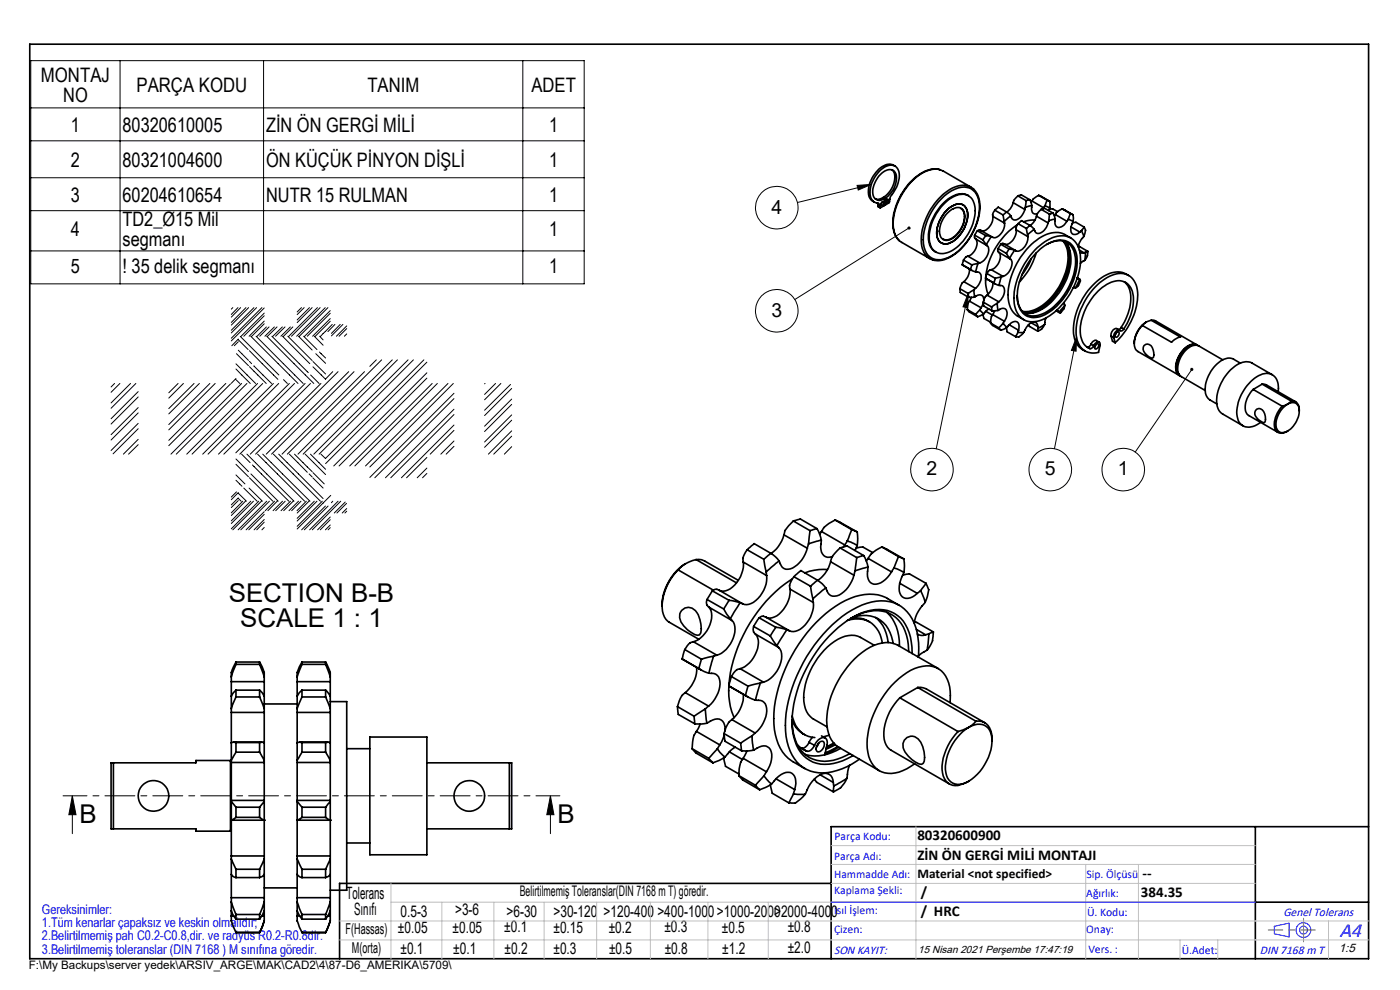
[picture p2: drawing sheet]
<svg xmlns="http://www.w3.org/2000/svg" width="297mm" height="210mm" viewBox="0 0 297 210" stroke-linecap="round" stroke-linejoin="round" font-family="sans-serif">
<g fill="none" stroke="#000" stroke-width=".21">
<path d="M6.5 12.9h117.4v47.3h-117.4zM25.5 12.9v47.3M55.9 12.9v47.3M110.9 12.9v47.3M6.5 22.9h117.4M6.5 29.9h117.4M6.5 37.7h117.4M181.8 39.3l3.1-.2-2.8 1.2zM184.9 39.1l-15.7 3.9M6.5 44.7h117.4M6.5 53.2h117.4M192.8 48.4l-24.2 15.1"/>
<path d="M49.4 65.3l-.3 .3M50.1 78.3l3 3M50.1 77.2l4.1 4.1M50.2 75l2.5 2.6M50.5 65.3l-1.4 1.4M50.6 71.9l-1.4 1.4M50.6 72.5l-.9 .8M50.6 72.1l2 2M50.6 74.3l2.1 2.1M51 71.4l8.2 8.1M51 65.3l-1.9 2M52.2 65.3l-3.1 3.1"/>
<path d="M52.7 65.3l-3.6 3.7M52.9 77.8l3.6 3.5M52.9 74.4l6 6.1M52.9 76.7l.5 .4M53.2 71.3l10 10M53.9 65.3l-4.8 4.8M53.9 77.6l3.7 3.7M54.3 71.3l10 10M54.4 65.3l-5.3 5.3M55.6 65.3l-6.5 6.4M56.1 66.4l-4.9 4.9M56.1 68.1l-3.3 3.2"/>
<path d="M56.1 65.3l-7 7M56.1 67l-4.4 4.3M56.1 68.7l-2.7 2.6M56.5 69.3l-2 2M56.6 71.3l10 10M57.1 69.3l-2 2M57.7 71.3l7.7 7.7M58.2 69.3l-2 2M58.8 69.3l-2 2M59.9 69.3l-2 2M59.9 71.3l5.8 5.8M60.5 69.3l-2 2"/>
<path d="M61.1 71.3l5.1 5.2M61.6 69.3l-2 2M62.1 69.3l-2 2M63.3 71.3l2.9 3M64 65.3l-1 .9M64.4 71.3l2.8 2.8M64.5 65.3l-1.5 1.4M65.7 65.3l-2.7 2.6M65.9 79.5l1.8 1.8M66.2 65.3l-3.2 3.1M66.4 77.8l2.7 2.7M66.4 76.7l2.7 2.6"/>
<path d="M66.7 71.3l1.8 1.9M67 75l2.1 2.1M67.3 65.3l-6 6M67.8 74.7l1.3 1.2M67.8 71.3l.7 .8M67.9 65.3l-6.1 6M69 65.3l-6.1 6M69.6 65.3l-6.1 6M70.1 65.9l-5.5 5.4M70.1 67.6l-3.8 3.7M70.1 66.5l-4.9 4.8M70.1 68.1l-3.2 3.2"/>
<path d="M70.5 68.8l-2.5 2.5M70.6 78.8l-1.5 1.6M71 68.8l-1.4 1.5M71.7 78.8l-17.5 17.5M72.2 68.8l-1.9 1.9M72.7 68.8l-2.4 2.5M73.6 69.1l-2.2 2.2M73.6 70.8l-.5 .5M73.6 69.7l-1.7 1.6M74 78.8l-17.5 17.5M75.1 78.8l-17.5 17.5M77.3 78.8l-17.5 17.5"/>
<path d="M79.8 76.3l-1.3 1.4M81 76.3l-20 20M83.2 76.3l-20 20M84.3 76.3l-20 20M86.6 76.3l-20 20M87.7 76.3l-20 20M89.9 76.3l-20.8 20.9M90.6 79.1l-19.8 19.7M90.6 76.8l-21.5 21.5M205.4 62.3l-6.8 32.9M205.4 62.3l-.1 3-1-.2zM228.4 71.5l-4.7 23.7"/>
<path d="M228.4 71.5l-.1 3-1-.2zM252.8 78.4l-12 17.5M24.3 81.3l-.7 .8M25.4 81.3l-1.8 1.9M27.7 81.3l-4.1 4.2M28.8 81.3l-5.2 5.3M29.3 83.1l-5.7 5.7M29.3 86.5l-5.7 5.7M29.3 89.8l-5.7 5.8M29.3 93.2l-3.1 3.1M29.3 84.2l-5.7 5.7M29.3 87.6l-5.7 5.7"/>
<path d="M29.3 90.9l-5.3 5.4M29.3 94.3l-2 2M37.8 81.3l-2 2M38.9 81.3l-3.1 3.1M41.2 81.3l-5.4 5.4M42.3 81.3l-6.5 6.5M44.5 81.3l-8.7 8.8M45.6 81.3l-9.8 9.9M47.9 81.3l-12.1 12.1M48.9 81.4l-13.1 13.1M50.1 80.3l-1 1M50.1 98.5l2.6 2.6"/>
<path d="M50.1 97.4l2.6 2.6M50.1 80.5l.8 .8M51.3 81.3l-15 15M51.3 96.3l1.8 1.8M52.4 81.3l-15 15M52.4 96.3l10 10M53.6 98.6l7.7 7.7M54.6 81.3l-15 15M54.6 96.3l10 10M55.7 81.3l-15 15M55.7 96.3l10.1 10M58 81.3l-15 15"/>
<path d="M58 96.3l10 10M59.1 81.3l-15 15M59.1 96.3l7.1 7.1M60.1 80.5l.9 .8M61.4 81.3l-15 15M61.4 96.3l3.8 3.9M62.5 81.3l-15 15M62.5 96.3l3.7 3.7M64.7 81.3l-14.7 14.8M64.7 96.3l4.4 4.4M65.9 81.3l-15 15M65.9 96.3l3.2 3.2"/>
<path d="M68.1 81.3l-15 15M68.1 96.3l1 1M90.6 97l-4.3 4.3M90.6 99.3l-2.1 2M90.6 80.2l-18.7 18.6M91.7 81.3l-17.5 17.5M92.8 81.3l-17.5 17.5M95 81.3l-17.5 17.5M96.2 81.3l-17.7 17.8M96.3 90.2l-11.1 11.1M96.3 91.3l-5 5M96.3 94.7l-1.6 1.6"/>
<path d="M96.3 83.4l-17.8 17.9M96.3 86.8l-14.5 14.5M96.3 93.5l-2.8 2.8M96.3 84.6l-16.8 16.7M96.3 87.9l-13.4 13.4M102.9 81.3l-.1 .1M105.1 81.3l-2.3 2.4M106.3 81.3l-3.5 3.5M108.3 81.6l-5.5 5.4M108.5 84.7l-5.7 5.7M108.5 88l-5.7 5.8M108.5 91.4l-4.9 4.9"/>
<path d="M108.5 94.7l-1.5 1.6M108.5 82.4l-5.7 5.8M108.5 85.8l-5.7 5.7M108.5 89.1l-5.7 5.8M108.5 92.5l-3.8 3.8M50.1 101.9l1.2 1.2M50.1 100.7l1.9 1.9M50.2 104.3l-1.1 1.1M50.6 105.6l-1.5 1.5M50.6 104.5l-1.5 1.5M50.6 106.2l-1.5 1.5M50.6 105.7l.6 .6"/>
<path d="M50.6 104.6l1.7 1.7M51.5 106.3l-2.4 2.5M51.7 103.5l2.8 2.8M52.1 106.3l-3 3.1M52.8 103.5l2.9 2.8M52.9 101.3l5 5M53.2 106.3l-4.1 4.2M53.2 100.5l5.8 5.8M53.8 106.3l-4.7 4.7M54.9 106.3l-5.8 5.9M55.5 106.3l-6.1 6.1M56.1 108.5l-3.9 3.9"/>
<path d="M56.1 110.2l-2.2 2.2M56.1 111.9l-.5 .5M56.1 109.1l-3.3 3.3M56.1 110.8l-1.6 1.6M56.6 106.3l-6.1 6.1M57.1 106.3l-6 6.1M58.2 106.3l-1.9 2M58.8 106.3l-2 2M59.9 106.3l-2 2M60.5 106.3l-2 2M61.6 106.3l-2 2M62.2 106.3l-2 2"/>
<path d="M63.3 106.3l-2 2M63.9 106.3l-2 2M65 106.3l-2 2M65.5 106.3l-2.5 2.5M65.6 100.5l.6 .7M66.3 103.5l2.2 2.3M66.4 101.4l1.3 1.2M66.4 100.3l2.4 2.3M66.7 106.3l-3.7 3.7M67.2 106.3l-4.2 4.2M67.8 102.8l.7 .7M68.4 106.3l-5.4 5.3"/>
<path d="M69 107.3l-5 5.1M69.6 107.3l-5 5.1M70.1 109.7l-2.7 2.7M70.1 111.4l-1.1 1M70.1 110.2l-2.2 2.2M70.1 111.9l-.5 .5M70.2 105.1l-7.2 7.1M70.6 106.3l-.3 .3M71.7 106.3l-6 6.1M72.3 106.3l-6 6.1M73.2 106.5l-2.3 2.3M73.5 106.8l-2 2"/>
<path d="M73.6 107.9l-1 .9M73.6 108.4l-.4 .4M90.6 100.4l-1 .9M15.3 168.8l.8 4h-1.5zM15.3 168.8v8M116.8 168.8v8M116.8 168.8l.7 4h-1.5z"/>
<circle cx="164.8" cy="44.1" r="4.5"/>
<circle cx="164.8" cy="65.9" r="4.5"/>
<circle cx="197.7" cy="99.6" r="4.5"/>
<circle cx="222.8" cy="99.6" r="4.5"/>
<circle cx="238.3" cy="99.6" r="4.5"/>
</g>
<g fill="none" stroke="#00f" stroke-width=".21">
<path d="M176.3 191.4h90M270.3 196.5l3.2-.7v2.9l-3.2-.6z"/>
<circle cx="276.5" cy="197.3" r="1.57"/>
<circle cx="276.5" cy="197.3" r=".83"/>
</g>
<path d="M118.8 168.8h-105.4" fill="none" stroke="#000" stroke-width=".21" stroke-dasharray="6.3 1.3 1.3 1.3" stroke-dashoffset="1.3"/>
<g fill="none" stroke="#000" stroke-width=".35">
<path d="M6.3 9.4h284v194h-284zM189.3 36a3.1 3.1 0 0 1 0 3.7l-.7 1.1-1.2 1.1M189.9 35.2a2.44 2.44 0 0 0-3.1 .4 6.2 6.2 0 0 0-2.4 6.3l.4 .5 .7 .5M199.4 36a5.8 5.8 0 0 0-5.5 1.8 13.3 13.3 0 0 0-4.5 10.5 4.7 4.7 0 0 0 1.3 2.7M206 39.7l-5.9-3.4a4.4 4.4 0 0 0-4.6 .5 13.5 13.5 0 0 0-6 11.5 3.9 3.9 0 0 0 1.8 3.1l5.9 3.4M186.1 43.1l.1 .2M186.2 43.3l.4 .2M186.2 43.3l.1 .5M186.3 43.8l.4 .3M186.3 43.8l.3 .2M186.6 43.5l-.2-.4a1.98 1.98 0 0 1-1.8-2.5 6.5 6.5 0 0 1 3.9-5.5 1.89 1.89 0 0 1 2.3 2.4 11.3 11.3 0 0 1-2 4.5l-.1 .9-1 .6M186.6 43.5v.5"/>
<path d="M187 43l.3-.2a.38 .38 0 0 1 .1 .5 .38 .38 0 0 1-.5 .1zM187.1 42.9l-.2 .4M187.4 41.9l.3 .2M187.4 41.9v.1M187.6 43.4l.1 .1M187.6 42.2v1.4l-.9 .5-.1-.1M187.6 42.2l-.3-.2-1 .3-.6-.1M187.7 42.1a4.9 4.9 0 0 0 2.2-5.5 1.65 1.65 0 0 0-2.5-.1 5.2 5.2 0 0 0-2.1 5.3 1.52 1.52 0 0 0 2.3 .4M187.7 42.1v1.4M188 42.4l.3-.2a.38 .38 0 0 1 .1 .5 .38 .38 0 0 1-.5 .2zM188.1 42.3l-.2 .4M200.1 43.4a5.2 5.2 0 0 1 4.9-2.1 3.7 3.7 0 0 1 1.8 4.4 10.3 10.3 0 0 1-5.9 7.9 2.76 2.76 0 0 1-3.8-2.8 10.4 10.4 0 0 1 3-7.4z"/>
<path d="M200.3 41.5a5.3 5.3 0 0 1 5.8-1.4 4.7 4.7 0 0 1 1.7 4.7 13 13 0 0 1-6.7 9.9 3.4 3.4 0 0 1-5.2-3 13 13 0 0 1 4.4-10.2zM200.8 45.4a3.5 3.5 0 0 1 2.7-1.4 1.91 1.91 0 0 1 1.1 2.5 5.2 5.2 0 0 1-3.8 4.5 1.83 1.83 0 0 1-1.4-2.5l.3-1.4zM201 44.4a2.79 2.79 0 0 1 3.6-.7 4.3 4.3 0 0 1 0 4.6 5.4 5.4 0 0 1-4.3 3.4 2.12 2.12 0 0 1-1.6-2.5 7.3 7.3 0 0 1 2.3-4.8zM203.8 44.2a2.58 2.58 0 0 1 .6 3 4.9 4.9 0 0 1-3.8 3.7l-.5-.2M204.2 56.2l2 1.2M204.2 56.2l1.7 1M204.4 55.2l-.2 1M204.4 55.2l1.8 1M204.5 59.8l-.4 .2-.5 1.2M204.5 59.8l2.4 1.4M205.4 54.4l-.6 .2-.4 .6M205.4 54.4l2.4 1.4"/>
<path d="M205.5 41.5a3.8 3.8 0 0 0-4.3 .7 10.5 10.5 0 0 0-4.2 9 2.91 2.91 0 0 0 1.5 2.3M205.7 57.1a3.4 3.4 0 0 1-1.2 2.7M205.9 57.2l1.1 .5M206.2 56.2l-.3 1M206.5 40.1a3.9 3.9 0 0 0-4.5-.2 13.1 13.1 0 0 0-6.5 12.3 3.5 3.5 0 0 0 2.3 2.9M206.6 40.1a6 6 0 0 1 1.1 5.6 13.1 13.1 0 0 1-7 9.2l-1.7 .4-1.1-.2M206.8 49.9v.6l.2 .2M206.8 49.9l1.7 1M207 57.7h.2a.86 .86 0 0 1 .9 1.1 3.3 3.3 0 0 1-1.2 2.4M207 50.7a2.74 2.74 0 0 1-1.6 3.7M207 50.7l2.4 1.4M207.4 49l-.6 .9"/>
<path d="M207.4 49l1.7 1M207.5 55.9l-.5 1.8M207.5 55.9l-1.3 .3M207.8 55.8l-.3 .1M208.1 48.9l-.4-.1-.3 .2M208.1 48.9l2.5 1.4M208.5 50.9l.7 1M209.1 59l.1 1.7 .5 1.7M209.1 59l2 1.2M209.1 59l1.8 1M209.1 50l1.2 .2M209.1 50l-.6 .9"/>
<path d="M209.2 51.9l.2 .2M209.4 58l-.3 1M209.4 58l1.7 1M209.4 52.1a2.42 2.42 0 0 1-.6 3.1l-1 .6M210.3 50.2l-1.1 1.7M210.3 50.2l.3 .1M210.3 57.2l-.5 .3-.4 .5M210.3 57.2l2.5 1.4M210.6 59.9a3.1 3.1 0 0 1-1.2 2.7M210.6 45.9a2.95 2.95 0 0 1-2.1 3.1l-.4-.1M210.6 45.9l2.5 1.4M211 44.6a1.32 1.32 0 0 0-.4 1.3"/>
<path d="M211 44.6l.8-.7 1.7 1.1M211 44.6l1.8 1M211.1 59l-.2 1M211.7 52.7a.59 .59 0 0 0 .2 .8M211.7 52.7l1.8 1.1M211.9 53.5a2.69 2.69 0 0 1-1.1 3.5l-.5 .2M211.9 53.5l2.5 1.5M212.3 51.8l-.6 .9M212.3 51.8l1.8 1M212.4 58.7l-.5 1.8M212.4 58.7l-1.3 .3M212.8 58.6l-.4 .1"/>
<path d="M212.8 45.6l.2 1.3M213 51.7l-.3-.1-.4 .2M213 46.9l.1 .4M213 51.7l2.5 1.5M213.1 47.3a3 3 0 0 1-2.1 3.1l-.4-.1M213.5 53.8l.7 .9M213.5 45l-.7 .6M213.5 45l.9 .8M214.1 52.8l1.1 .3M214.1 52.8l-.6 1M214.2 54.7l.2 .3M214.4 55a2.42 2.42 0 0 1-.7 3l-.9 .6"/>
<path d="M214.4 45.8l-1.4 1.1M214.9 43a3.4 3.4 0 0 1-1.3 2M214.9 43l2.5 1.4M215.2 53.1l-1 1.6M215.2 53.1l.3 .1M215.6 48.7a3 3 0 0 1-2.2 3.1l-.4-.1M215.6 48.7l2.5 1.5M215.8 47.7a15.4 15.4 0 0 0-6.7 11.3M215.9 41.5a1.71 1.71 0 0 0-.9 1.3l-.1 .2M215.9 41.5l.8-.2 1.7 1.1M215.9 41.5l1.8 1.1M216 47.4l-.3 .5-.1 .8"/>
<path d="M216 47.4l.7-.6 1.8 1M216 47.4l1.7 1.1M217.4 44.4a2.7 2.7 0 0 1-2.2 2.3l-.6-.4-.2-.5M217.5 44l-.1 .4M217.7 42.6l-.2 1.4M217.7 48.5l.3 1.3M218 49.8l.1 .4M218.1 50.2a2.78 2.78 0 0 1-2.4 3.1l-.2-.1M218.4 42.4l-.7 .2M218.4 42.4l.5 1.2M218.5 47.8l-.8 .7M218.5 47.8l.9 .8"/>
<path d="M218.8 54.9l-.8 1.6-1.2 1.8M218.9 43.6l-1.4 .4M218.9 43.6v.3a1 1 0 0 0 .1 1.1 1 1 0 0 0 1.1 .3M218.9 42.6l2.5 1.5M218.9 42.6l-.2 .3M219.4 48.6l-1.4 1.2M219.6 53a8 8 0 0 1 6.5-2.9 4.3 4.3 0 0 1 3.1 4.4 15 15 0 0 1-8.1 13.3 4 4 0 0 1-5.9-3.4 15.2 15.2 0 0 1 4.4-11.4zM219.6 46.7l-1.4 .1-1.1 .3M219.7 53.8a7.4 7.4 0 0 1 5.8-2.8 3.7 3.7 0 0 1 3 3.9 13.2 13.2 0 0 1-7.8 12.3 3.5 3.5 0 0 1-4.8-3.3 13.6 13.6 0 0 1 3.8-10.1zM219.8 53.7a14.4 14.4 0 0 1-3.5 6.1M219.9 45.9a3.4 3.4 0 0 1-1.4 2M219.9 45.9l2.5 1.4"/>
<path d="M220.3 41.4a2.07 2.07 0 0 0-1.3 1.1l-.1 .1M220.3 41.4l2.4 1.3M220.3 41.4l1.8 1.1M220.9 44.4a2.19 2.19 0 0 0-1 1.4v.1M220.9 44.4l.7-.2 1.8 1M220.9 44.4l1.7 1M221.4 44.1l-.1 .2M221.7 43.7l-.3 .4M221.7 43.7l1 .4M222.1 51.8a3.7 3.7 0 0 1 5.5 1 9.2 9.2 0 0 1-.8 7.9 10.7 10.7 0 0 1-7.1 6.3 3.5 3.5 0 0 1-3.9-3.8v-.5M222.1 42.5l-.4 1.2M222.1 42.5l.6 .2"/>
<path d="M222.4 47.3a2.37 2.37 0 0 1-2.5 2.2l-.5-.9M222.5 46.8l-.1 .5M222.6 44.4l.7-.1 1.1 .6M222.6 45.4l-.1 1.4M222.7 44.1l-.2 .6M222.7 42.7v1.4M223.4 45.2l-.8 .2M223.4 45.2l.4 1.3M223.8 46.5l-1.3 .3M223.8 46.5v.2a1.08 1.08 0 0 0 .4 1.4 1.08 1.08 0 0 0 1.5-.3l.6-.9M223.9 45.5l2.4 1.4M223.9 45.5l-.2 .3"/>
<path d="M225.3 44.3l-.3 .2a1.63 1.63 0 0 0-1.1 1M225.3 44.3l2.3 1.3M225.3 44.3l1.8 1M225.5 51.1a6.6 6.6 0 0 1 .7 6 12.9 12.9 0 0 1-7 8.7l-1 .3-1.3-.1M225.8 51.2a5.9 5.9 0 0 1 1.1 6 13.4 13.4 0 0 1-6.9 8.9l-1.4 .4-1.5-.2M226.4 51.9a10.6 10.6 0 0 1-1.5 8.9 10.8 10.8 0 0 1-6.8 5.7M226.6 46.5l-.3 .4M226.6 46.5l1 .5M226.7 52.4a12.5 12.5 0 0 1-2.9 10.3 10.3 10.3 0 0 1-5.1 3.8M227.1 45.3l-.5 1.2M227.1 45.3l.5 .3M227.2 50.5l-1.3-.7a5.5 5.5 0 0 0-6 1.2 15.6 15.6 0 0 0-6 12.1 4.8 4.8 0 0 0 2 4l1.3 .7"/>
<path d="M227.2 48.1l1.9 1.1M227.5 47.3l.7-.1 1.8 1M227.6 47l-.1 .3a1.87 1.87 0 0 0 .1 2.4h.7l.8-.5M227.6 45.6v1.4M228.5 59l.2 .1zM228.5 58.9l.5 .3M228.7 59.1l.3 .1M228.8 52.2l2 1.1M229 53l.9 .6M229 59.2l-.8 1.8M229 59.2a.84 .84 0 0 1-.1 1.1l-.3 .4-.4 .3M229.1 53.5l.4 .2 .4-.1"/>
<path d="M229.4 48.9l-.3 .3M229.4 48.9l.5 1.3M229.9 50.2l-.9 1.2-.3 1M230 48.2l-.6 .7M230 48.2l.1 .2a1.34 1.34 0 0 1-.1 1.4l-.1 .4M230.1 55.2l-.9 .7M230.3 53.5l-.4 .1M230.3 53.5l-.2 1.7M230.8 53.3l-.5 .2M230.8 53.3l-.1 .9-.6 1M238.5 59.8a5.4 5.4 0 0 1 1.2 5.5l-.9 2.4-1 1.8M239.4 58.4a4.4 4.4 0 0 0-5.2 .2 14.3 14.3 0 0 0-6.4 12.3 4.1 4.1 0 0 0 2.4 3.6"/>
<path d="M203.6 61.2l.1 .8 1.8 1.1M203.6 61.2l1.8 1.1M205.2 65.7l.4 .5 1.8 1M205.2 65.7l1.8 1M205.4 62.3l.1 .8M205.7 63.9l-.3 .4-.2 1.4M205.7 63.9l2.4 1.4M206.1 63.1l-.4 .8M206.6 61.5l.2 1.5M206.6 61.5l-1.2 .8M206.8 63l.1-.1a1.02 1.02 0 0 1 1.3-.3 1.02 1.02 0 0 1 .5 1.2M206.8 63l-1.3 .1"/>
<path d="M206.9 61.2l-.3 .3M207 66.7l.4 .5M207.9 65.7l.8 .9M207.9 65.7l-.9 1M208.1 65.3l-.2 .4M208.6 66.7l.1 .8 1.4 .9M208.6 64.3l-.5 1M208.6 64.1l.1 .8 1.7 1M208.6 64.1l1.8 1M208.7 66.6l-1.3 .6M209.1 66l1.4 .8M209.4 62.6l-.3 .3-.5 1.2"/>
<path d="M209.4 62.6l2.5 1.4M209.8 65.5l-1.1 1.1M210.1 68.5l.5 .5 1.7 1.1M210.1 68.5l1.8 1.1M210.4 65.1v.8M210.6 66.7l-.3 .5-.2 1.3M210.6 66.7l2.5 1.4M210.9 60l1 .5M211 65.9l-.4 .8M211.6 64.3l.1 1.6M211.6 64.3l-1.2 .8M211.7 65.9l.1-.1a1.04 1.04 0 0 1 1.4-.3 1.04 1.04 0 0 1 .4 1.4l-.5 1.2"/>
<path d="M211.7 65.9h-1.3M211.9 64l-.3 .3M211.9 60.5l.2 .1a.88 .88 0 0 1 1 1.1 3.2 3.2 0 0 1-1.2 2.3M211.9 69.6l.4 .5M212.8 68.6l.8 .9M212.8 68.6l-.9 1M213.1 68.1l-.3 .5M213.5 69.5l.2 .9 1.8 1M213.6 69.5l.3-.3a1.78 1.78 0 0 1 1.9-.9l.3 .6v1.2M213.6 69.5l-1.3 .6M214.1 68.9l2 1.2M215.9 70.5h1.3"/>
<path d="M215.9 70.5l-.4 .9M216.1 70.1l-.2 .4M217.2 70.5l-1.1 1-.6-.1M218.2 68.9l.2 .3 1.8 1.1M218.8 68.5l1.4 .8M220.2 69.3v.3M220.2 69.3a.97 .97 0 0 0-.7-1 .97 .97 0 0 0-1.1 .4l-.7 .8-.5 1M220.2 69.6v.7M221.6 68.8l-1.4 .8M221.6 68.8l-.7 1-.7 .5M221.9 67.4l-.3 1.4M224 65.9l.8 .4"/>
<path d="M224.2 65.8l.2 .2M224.4 66l.2 .2M225.7 64.2l.2 .6M225.9 64.8l-1.3 1.4M225.9 64.8l-.2 .7-.4 .5a.37 .37 0 0 1-.2 .3 .37 .37 0 0 1-.5-.1M227.7 61h.5M230.5 73.6h.1M230.6 73.6l.6 .3M231.5 73a.82 .82 0 0 1-.9 .6M231.5 73l.5 .3M232 73.3a.82 .82 0 0 1-.8 .6M232.5 73.1a.38 .38 0 0 1 .6-.1 .38 .38 0 0 1-.1 .6l-.1 .2a.37 .37 0 0 1-.6 .2 .37 .37 0 0 1 0-.6z"/>
<path d="M232.5 73.1l-.3 .4M233.2 72.6l-.6-.4a1.02 1.02 0 0 0-1.1 .8M235.7 71.3l.3 1.1 .6 .3M235.7 71.3l.6 .3M236.3 71.6l.3 1.1M236.6 72.7a14.1 14.1 0 0 0 4.7-11.3 3.7 3.7 0 0 0-5.5-3 13.6 13.6 0 0 0-7.4 13.3 3.6 3.6 0 0 0 4.6 3l.4-1.4a.53 .53 0 0 0-.2-.7 .53 .53 0 0 0-.8 .2l-.4 .5M236.8 70.6l.2-.1a.36 .36 0 0 1 .5 .1 .36 .36 0 0 1-.2 .5l-.1 .2a.37 .37 0 0 1-.6 .2 .37 .37 0 0 1 0-.6zM236.9 70.5l-.3 .5M237.5 70.1l-.5-.4a1.25 1.25 0 0 0-1.3 1.6M237.8 69.5l-.6 .4M237.8 69.5l.6 .3M238.4 69.8a.62 .62 0 0 1-1.1 .2 1.45 1.45 0 0 0-1 1.6"/>
<path d="M238.4 69.8a9.6 9.6 0 0 0 1.6-8.5 3.2 3.2 0 0 0-4.7-1.2 11.9 11.9 0 0 0-6 11.3 3.2 3.2 0 0 0 1.9 2.5M242.3 69a5 5 0 0 0-1.4 5l.5 .6 8.8 5M242.7 73.3a1.19 1.19 0 0 1 1.3-.1 1.19 1.19 0 0 1 .7 1.1l.1 1-.2 .6a2.28 2.28 0 0 1-2.1-2.2zM243.1 68.4l-.8 .6M243.1 68.4a5.5 5.5 0 0 0-2.5 4.5M244.2 67.9l6.2 3.6a3.6 3.6 0 0 0-1.9 1.1l-6.2-3.6M244.2 67.9l.9 .2 8.8 5.1M244.2 67.9l-1.1 .5M253.6 73.2a3.3 3.3 0 0 0-3.2 2.1 3.5 3.5 0 0 0-.3 4M253.9 73.2a2.51 2.51 0 0 0-2.9 1.1 4.4 4.4 0 0 0-1.1 5l.3 .2M254.1 73.3a2.03 2.03 0 0 0-2.7 .5 5.2 5.2 0 0 0-1.8 5.2l.3 .5 .5 .3M259.4 76.3l-5-2.9a2.56 2.56 0 0 0-3 1.1 5.3 5.3 0 0 0-1.4 4.6l.6 .8 5.1 2.9"/>
<path d="M263.1 77l-1.4-.8a2.97 2.97 0 0 0-3.5 1 7.2 7.2 0 0 0-2.4 6.5l.8 1.1 1.5 .9M269.9 79.5l-4.3-2.5a3.6 3.6 0 0 0-4.1 1.1 9.1 9.1 0 0 0-3.2 8.2l.3 .8 .7 .7 4.4 2.5M265.9 82.6a4.5 4.5 0 0 0-1.4 5.2l6.6 3.9M265.9 82.6l6.1 3.6M266.6 86.8a1.18 1.18 0 0 1 1.7 1l.2 1.1-.2 .7a2.25 2.25 0 0 1-2.1-1.7v-.5zM267.8 81.5l.9 .2 6.1 3.5M267.8 81.5l-1.9 1.1M267.8 81.5l6.1 3.6M271.2 83.1a3.5 3.5 0 0 0-1.5-3.7 4.7 4.7 0 0 0-4.7 1.9 8.2 8.2 0 0 0-2.3 7.9 2.57 2.57 0 0 0 3.9 .9l.8-.5M272 86.2a5 5 0 0 0-1.4 5 1.64 1.64 0 0 0 2.6 .2M273.2 85.7l-1.2 .5M273.2 85.7a5.2 5.2 0 0 0-2.4 5.1 1.45 1.45 0 0 0 2.4 .6"/>
<path d="M273.2 85.7a1.54 1.54 0 0 1 1.8-.1 1.54 1.54 0 0 1 .6 1.7 5.4 5.4 0 0 1-2.4 4.1M273.9 85.1l-.7 .6M273.9 85.1a1.63 1.63 0 0 1 1.7 2.1M145.4 119.6l-1.5 1.3M145.4 119.6a11 11 0 0 0-5 9M147.7 118.7a2.59 2.59 0 0 1 1.8 .3l7.1 4.1M147.7 118.7l-2.3 .9M147.7 118.7l8.5 4.9M157.7 119.2a6.2 6.2 0 0 1-3.8 6.1l-.5 .1-.8-.2M157.7 119.2l4.9 2.9M158.5 116.6l-.3 .5a2.6 2.6 0 0 0-.5 2v.1M158.5 116.6l1.5-1.3 3.5 2.1"/>
<path d="M158.5 116.6l3.5 2M162 118.6l.6 2.7M163.5 117.4l-1.5 1.2M163.5 117.4l1 .7 .8 .9M165.3 119l-2.7 2.3M166.3 113.4a7 7 0 0 1-2.7 4M166.3 113.4l5 2.9M168.3 110.5l-1.8 2-.2 .9M168.3 110.5l1.5-.4 3.5 2M168.3 110.5l3.5 2.1M171.3 116.3a6.3 6.3 0 0 1-3.7 4.4 1.84 1.84 0 0 1-2.2-1.5l-.1-.2M171.5 115.4l-.2 .9"/>
<path d="M171.8 112.6l-.3 2.8M173.3 112.1l-1.5 .5M173.3 112.1l.9 2.5M174.2 114.6l-2.7 .8M174.2 114.6v.5a2.83 2.83 0 0 0 .9 3l.4 .1 1.1-.1M174.3 112.7l4.9 2.9M174.3 112.7l-.4 .6M176.2 119.2a6.8 6.8 0 0 1-2.7 3.9M176.2 119.2l5 2.8M177.2 110.3l-.7 .4a4.1 4.1 0 0 0-2.2 1.9v.1M177.2 110.3l4.7 2.5M177.2 110.3l3.5 2.1"/>
<path d="M178.2 116.2l-.5 .5a3.4 3.4 0 0 0-1.5 2.4v.1M178.2 116.2l1.5-.4 3.5 2.1M178.2 116.2l3.6 2.1M179.2 115.6l-.2 .4M179.7 114.8l-.5 .8M179.7 114.8l2.2 .9M180.7 112.4l-1 2.4M180.7 112.4l1.2 .4M181.6 116.3l1.4-.3 2.1 1.2M181.8 118.3l-.4 2.8M181.9 115.7l-.5 1.1M181.9 112.8v2.9"/>
<path d="M183.2 117.9l-1.4 .4M183.2 117.9l1 2.4M184.2 118.5l4.9 2.8M184.2 118.5l-.4 .5M187.1 116l-.7 .4a4.8 4.8 0 0 0-2.2 1.9v.2M187.1 116l4.6 2.6M187.1 116l3.5 2.1M190.6 118.1l-.9 2.4M190.6 118.1l1.1 .5M191.7 118.6l.2 1.4-.1 1.4M143.9 120.9a10.5 10.5 0 0 0-3.2 9.4 2.78 2.78 0 0 0 1.3 1.7l6.2 3.6M143.9 120.9l7.4 4.3"/>
<path d="M144.6 129.5a2.11 2.11 0 0 1 3.5 .9 6.7 6.7 0 0 1 .6 3.9l-.3 .4a2.41 2.41 0 0 1-2.1-.8 5.1 5.1 0 0 1-2.1-2.9v-.8zM144.7 139.8l4.1 2.3M144.7 139.8l3.5 2M145.3 137.8l-.6 2M145.3 137.8l3.5 2M147.1 136.1l-1 .5-.8 1.2M147.1 136.1l5 2.9M148.8 139.8l-.6 2M150 127.2a1.25 1.25 0 0 0 .4 1.6M150 127.2l3.5 2M150.4 128.8a4 4 0 0 1-.1 4.4l-1.2 1.7a3.8 3.8 0 0 1-2 1.2M150.4 128.8l4.9 2.8"/>
<path d="M151.1 125.3l-1.1 1.9M151.1 125.3l3.6 2M151.4 139.2l-1 3.6M151.4 139.2l-2.6 .6M152.1 139l-.7 .2M152.6 125.2l-.8-.2-.7 .3M152.6 125.2l5 2.9M153.5 129.2l1.4 2M154.7 127.3l2.3 .6M154.7 127.3l-1.2 1.9M154.9 131.2l.4 .4M155.3 131.6a4 4 0 0 1 0 4.4l-1.2 1.8a4.2 4.2 0 0 1-2 1.2"/>
<path d="M157 127.9l-2.1 3.3M157 127.9l.6 .2M159.9 132.9a1.39 1.39 0 0 0 .4 1.6M159.9 132.9l3.5 2M160.3 134.5a3.9 3.9 0 0 1-.1 4.4 5.5 5.5 0 0 1-3.2 2.9M160.3 134.5l4.9 2.9M161 131l-1.1 1.9M161 131l3.6 2.1M162.5 130.9l-.8-.2-.7 .3M162.5 130.9l5 2.9M162.6 121.3v.8M162.6 122.1a6.2 6.2 0 0 1-3.7 6.1h-1l-.3-.1"/>
<path d="M163.4 134.9l1.4 2M164.6 133.1l2.3 .5M164.6 133.1l-1.2 1.8M164.8 136.9l.4 .5M165.2 137.4a3.9 3.9 0 0 1 0 4.3l-1.3 1.8a4.2 4.2 0 0 1-1.9 1.2M166.9 133.6l-2.1 3.3M166.9 133.6l.6 .2M167.6 124.9a6.3 6.3 0 0 1-3.3 6 1.96 1.96 0 0 1-1.8 0M167.6 124.9l4.9 2.9M168 122.8a30.9 30.9 0 0 0-13.4 22.6M168.4 122.3l-.3 .5a2.15 2.15 0 0 0-.5 2v.1M168.4 122.3l1.5-1.3 3.5 2.1"/>
<path d="M168.4 122.3l3.5 2M171.9 124.3l.5 2.7M172.4 127l.1 .8M172.5 127.8a6.2 6.2 0 0 1-3.7 6.1l-.5 .1-.8-.2M173.4 123.1l-1.5 1.2M173.4 123.1l1 .7 .8 .9M175.2 124.7l-2.8 2.3M175.5 120.8a10.6 10.6 0 0 0-4.8 .7M179.8 131.6a5.4 5.4 0 0 1 7.4 4.8M180.5 131.2l.5-.1a4.9 4.9 0 0 1 3.5 .8M180.6 131.1a9.2 9.2 0 0 1 8.1-1 7.6 7.6 0 0 1 4 6.6l.1 1.5M180.9 130.9a6.1 6.1 0 0 1 8.5 5l.1 .6"/>
<path d="M181.2 122a6.4 6.4 0 0 1-3.6 4.4 1.77 1.77 0 0 1-2.3-1.5l-.1-.2M181.4 121.1l-.2 .9M184.2 120.3l-2.8 .8M184.2 120.3l-.1 .4a3.8 3.8 0 0 0 .5 2.9 2.38 2.38 0 0 0 3.2-.7l1.3-1.6M185.5 136.9l-2.9-1.7a4.8 4.8 0 0 0-4.8 .4 15.4 15.4 0 0 0-7.3 13.2 4.6 4.6 0 0 0 2.1 3.7l2.9 1.7M185.8 131a7.8 7.8 0 0 1 2.6 5.3M188.1 129.9a9.3 9.3 0 0 1 2.7 7.2M189.7 120.5l-.6 .8M189.7 120.5l2.1 .9M190.7 128.4a10.8 10.8 0 0 0-5.4-2.3 14.7 14.7 0 0 0-10.1 4.1 31.5 31.5 0 0 0-11.1 22.2 10.2 10.2 0 0 0 3.8 9l2.8 1.6M190.9 123.7l3.7 2.2M191.5 122l1.4-.3 3.6 2"/>
<path d="M191.8 121.4l-.2 .5a6.1 6.1 0 0 0-.7 4 1.87 1.87 0 0 0 3.2 .4l.5-.4M193.5 138.6a10.7 10.7 0 0 0-2.4-7.5 7.5 7.5 0 0 0-8.4-1.1 25.6 25.6 0 0 0-12.2 13 21.8 21.8 0 0 0-2.1 13.3 6.9 6.9 0 0 0 9.4 5.4l1-.3 2.2-1.1M194 131.9l4 2.1M194.4 133.5l2 1.1M194.6 134.5a1.82 1.82 0 0 0 1.8 .1M194.8 139.4a12.5 12.5 0 0 0-2.4-9.6 7.7 7.7 0 0 0-8.5-1.8 24.7 24.7 0 0 0-12 10 29.4 29.4 0 0 0-5.2 17.1 9.3 9.3 0 0 0 4.4 8.1 9.1 9.1 0 0 0 7.5-.1l2.2-1 1.5-1.1M195.3 125.3l-.7 .6M195.3 125.3l1 2.4M196.3 127.7l-.3 .4a7.8 7.8 0 0 0-2 4.1M196.5 123.7l-1.2 1.6M196.5 123.7l.1 .4a2.92 2.92 0 0 1-.1 3l-.2 .6M196.7 137.9l-1.2 .7-.7 .6"/>
<path d="M197 134.5l-.6 .1M197 134.5l-.3 3.4M198 134l-1 .5M198 134l-.1 .8a4.7 4.7 0 0 1-1.2 3.1M49.1 157.6v3.7M49.1 151.1v6.5M49.1 150.3v.8M49.1 147.7v2.6M49.1 144.6v3.1M49.1 143.6v1M49.1 151.1h7M49.1 144.6h7"/>
<path d="M49.6 157.4h6M50.1 159.6l-1 1.7M50.1 157.5l-.6-.1-.4 .2M50.1 157.5v2.1M50.1 147.8l-1 2.5M50.1 146.4l-1 1.3M50.1 146.4v1.4M50.1 140.9l-1 2.7M50.1 140.4l-1 2.3v.9M50.1 140.4v.5M50.1 159.6h5M50.1 157.5h5"/>
<path d="M50.1 147.8h5M50.1 146.4h5M50.1 140.9h5M50.1 140.4h5M55.1 159.6l1 1.7M55.1 157.5l.5-.1 .5 .2M55.1 157.5v2.1M55.1 147.8l1 2.5M55.1 146.4l.5 .6 .5 .7M55.1 146.4v1.4M55.1 140.9l1 2.7M55.1 140.4v.5"/>
<path d="M55.1 140.4l.3 .5a3.9 3.9 0 0 1 .7 2.7M56.1 157.6v3.7M56.1 151.1v6.5M56.1 150.3v.8M56.1 147.7v2.6M56.1 144.6v3.1M56.1 143.6v1M56.1 149.3h6.9M63 157.6v3.7M63 151.1v6.5M63 150.3v.8M63 147.7v2.6"/>
<path d="M63 144.6v3.1M63 143.6v1M63 151.1h7.1M63 144.6h7.1M63.6 157.4h6M64.1 159.6l-1.1 1.7M64.1 157.5l-.6-.1-.5 .2M64.1 157.5v2.1M64.1 147.8l-1.1 2.5M64.1 146.4l-.6 .5-.5 .8M64.1 146.4v1.4M64.1 140.9l-1.1 2.7"/>
<path d="M64.1 140.4l-1.1 2.3v.9M64.1 140.4v.5M64.1 159.6h5M64.1 157.5h5M64.1 147.8h5M64.1 146.4h5M64.1 140.9h5M64.1 140.4h5M69.1 159.6l1 1.7M69.1 157.5l.5-.1 .5 .2M69.1 157.5v2.1M69.1 147.8l1 2.5"/>
<path d="M69.1 146.4l1 1.3M69.1 146.4v1.4M69.1 140.9l1 2.7M69.1 140.4v.5M69.1 140.4l.3 .5a3.9 3.9 0 0 1 .7 2.7M70.1 157.6v3.7M70.1 151.1v6.5M70.1 150.3v.8M70.1 147.7v2.6M70.1 148.8h3.5v40h-3.5M70.1 144.6v3.1M70.1 143.6v1"/>
<path d="M73.6 158.8h4.9M78.5 156.3h12.1v25h-12.1zM143.7 149.9l.2 1.6 3.5 2.1M143.7 149.9l3.5 2M145.4 146.9l-.5 .5a1.75 1.75 0 0 0-.8 1.3l-.4 1.2M145.4 146.9l4.9 2.9M146.8 158.8l.9 1 3.5 2M146.8 158.8l3.6 2.1M147.2 151.9l.2 1.7M147.7 141.6a6.2 6.2 0 0 1-2.3 5.3M147.7 155.1l-.3 .7a2.2 2.2 0 0 0-.5 1.6l-.1 1.4M147.7 155.1l5 2.9"/>
<path d="M148.2 141.8l2.2 1M148.6 153.6l-.9 1.5M149.6 150.4l.4 3M149.6 150.4l-2.4 1.5M150 153.4l.3-.2a3.9 3.9 0 0 1 2.3-.7 2.1 2.1 0 0 1 1.2 2.5M150 153.4l-2.6 .2M150.3 149.8l-.7 .6M150.4 142.8h.3a1.82 1.82 0 0 1 2.1 2.3 7.1 7.1 0 0 1-2.5 4.7M152.2 158.8l1.6 1.8M152.2 158.8l-1.8 2.1M152.7 158l-.5 .8M153.6 155.6l.2 1.6 3.5 2.1"/>
<path d="M153.6 155.6l3.5 2M153.6 156l-.9 2M154.6 145.5v2.2a12.2 12.2 0 0 0 1.2 4.5M154.6 145.5l4.1 2.3M154.6 145.5l3.6 2M154.7 159.5l2.8 1.6M155.2 143.5l-.6 2M155.2 143.5l3.5 2M155.3 152.6l-.7 .6-.3 .6-.7 1.8M155.3 152.6l4.9 2.9M156 158.5l-1.2 .8-1 1.3M157 141.8l-.7 .3-1.1 1.4"/>
<path d="M157 141.8l5 2.9M157.1 157.6l.2 1.7M157.7 147.3a6.4 6.4 0 0 1-2.4 5.3M158.2 147.5l2.1 1M158.4 159.3l-.7 1.6M158.7 145.5l-.5 2M159.5 156.1l.4 3M159.5 156.1l-2.4 1.5M159.9 159.1l.3-.2a3.9 3.9 0 0 1 2.3-.7 2.22 2.22 0 0 1 1.2 3l-.4 1.3-.7 1.2M159.9 159.1l-2.6 .2M160.2 155.5l-.7 .6M160.3 148.5h.3a1.83 1.83 0 0 1 2.1 2.3 6.9 6.9 0 0 1-2.5 4.7"/>
<path d="M161.3 144.9l-1 3.6M161.3 144.9l-2.6 .6M162 144.7l-.7 .2M168 152.7l.1 .2a5.1 5.1 0 0 0 2.6 2.9M168 152.9a8.6 8.6 0 0 0 3.7 7.8 8.8 8.8 0 0 0 8.6-.8M168.1 151.9a5.3 5.3 0 0 0 4.8 4.5M169.2 158.1l1.9 1.2M169.8 158.6l.2 .1M170 158.7l1.1 .6M171.6 157.5a1.58 1.58 0 0 1-1.6 1.2M171.6 157.5l1.2 .6M172.4 156.4l-.8 1.1"/>
<path d="M172.8 158.1a1.63 1.63 0 0 1-1.7 1.2M172.8 158.1l.8-1.2a1.02 1.02 0 0 1 1-.5 1.02 1.02 0 0 1 .9 .8l-.5 2.9M173.7 157.6a.71 .71 0 0 1 1.1-.1 1.6 1.6 0 0 1-1.3 2 1.03 1.03 0 0 1 0-1.6zM173.7 157.6l-.5 .9M174.3 156.1l.7 .5M175.9 156l-1.2 .3M176.9 157.6l-1.5 .8M177 157.8l-1.7 .8M177.2 158l-2 .9M177.7 158.4l-2.6 1.3M177.9 158.5l-2.9 1.4M178.3 158.7a9.5 9.5 0 0 1-7.6 1.3"/>
<path d="M190.9 148a10.5 10.5 0 0 0-3.2 9.5 2.84 2.84 0 0 0 1.3 1.6l12.4 7.2M190.9 148l12.3 7.2M191.8 157a1.99 1.99 0 0 1 3.5 .4 5.1 5.1 0 0 1 .6 4.5l-.4 .2a5.7 5.7 0 0 1-3.9-3.5v-.9zM194.7 145.8h.6l1.2 .3 12.4 7.2M194.7 145.8l-3.8 2.2M194.7 145.8l12.3 7.2M199 141.8l-8.5-4.9a6.1 6.1 0 0 0-5.9 .4 19.2 19.2 0 0 0-9.2 16.5 5.6 5.6 0 0 0 2.6 4.7l8.5 5M201.5 149a8 8 0 0 0-1.8-6.7 5.2 5.2 0 0 0-5.7-.5 19 19 0 0 0-10 16.9 5.1 5.1 0 0 0 5.1 5.4 9.6 9.6 0 0 0 4.9-2.1M203.2 155.2a11.3 11.3 0 0 0-3.2 8.8 2.9 2.9 0 0 0 4.4 2.3l1.1-.6M205.5 154.3l-2.3 .9M205.5 154.3a10.5 10.5 0 0 0-4.8 9.6 2.79 2.79 0 0 0 4.2 2.1l.6-.3M205.5 154.3a3 3 0 0 1 4.5 .7 8 8 0 0 1-1.1 7.2l-1.6 2-1.8 1.5"/>
<path d="M207 153l-1.5 1.3M207 153a2.84 2.84 0 0 1 3.4 2.6l.1 1.6M24.1 161.8h17.5v-.5h7.3v15h-7.3v-.5h-17.5M24.1 161.8v14M24.1 161.8h-.5v14h.5M48.9 161.5l.1 .2M49 176l-.1 .1M49 161.7v14.3M49 176h.1M49 161.7h.1M49.1 170l1 1.2M49.1 170v4"/>
<path d="M49.1 169.8v.2M49.1 174h.1M49.1 161.3v.4M49.1 161.7v8.1M49.1 174v7.6M49.1 174h7M49.1 169.8h7M49.1 161.7h7M50.1 171.2v2.2M50.1 173.4l-1 .6M50.1 171.2h5M50.1 173.4h5"/>
<path d="M55.1 173.4l1 .6M55.1 171.2v2.2M56.1 170l-1 1.2M56.1 170v4M56.1 169.8v.2M56.1 174h.1M56.1 161.3v.4M56.1 161.7v8.1M56.1 174v7.6M63 170l1.1 1.2M63 170v4M63 169.8v.2"/>
<path d="M63 174h.1M63 161.3v.4M63 161.7v8.1M63 174v7.6M63 174h7.1M63 169.8h7.1M63 161.7h7.1M64.1 171.2v2.2M64.1 173.4l-1.1 .6M64.1 171.2h5M64.1 173.4h5M69.1 173.4l1 .6"/>
<path d="M69.1 171.2v2.2M70.1 170l-1 1.2M70.1 170v4M70.1 169.8v.2M70.1 174h.1M70.1 161.3v.4M70.1 161.7v8.1M70.1 174v7.6M73.6 178.8h4.9M90.6 175.8h17.5M90.6 161.8h17.5M108.1 161.8v14"/>
<path d="M108.1 161.8h.4v14h-.4M150.4 160.9l.8 .9M153.5 160.8l.4 1.8 2.8 1.6M153.8 160.6l-1.3 .7-1.3 .5M156.7 164.5l.9 1 3.5 2M156.7 164.5l3.6 2.1M157.7 160.9l-.6 .8-.3 1.4-.1 1.4M157.7 160.9l4.9 2.8M160.3 166.6l.8 .9M162.1 164.6l1.6 1.7M162.1 164.6l-1.8 2M162.6 163.7l-.5 .9"/>
<path d="M163.4 166.5l.4 1.8 3.6 2M163.7 166.3l.4-.4a4.7 4.7 0 0 1 3.1-2.1 1.7 1.7 0 0 1 1.6 1.9l-.2 1.8M163.7 166.3l-2.6 1.2M164.6 165.2l4 2.3M168.3 168.4l2.5 .1M168.3 168.4l-.9 1.9M168.6 167.5l-.3 .9M170.8 168.5l-2.1 1.8h-1.3M172.8 165.3l.4 .6 3.6 2.1M174 164.4l2.8 1.6M176.8 166l.1 .7M176.8 166a1.8 1.8 0 0 0-1-1.8 1.8 1.8 0 0 0-2.1 .3 8.2 8.2 0 0 0-2.8 3.9l-.1 .1"/>
<path d="M176.9 166.7l-.1 1.3M179.7 165.1l-2.8 1.6M179.7 165.1l-.3 .5a3.4 3.4 0 0 1-1.6 1.9l-1 .5M180.2 162.3l-.4 1.3-.1 1.5M266.3 175.4v28M290.3 175.4h-114v28M49.1 182.2l1 2.2M49.1 185.5l.4 .4 .6 .3M49.1 182.2v3.3M49.1 181.6v.6M49.1 185.5v4.9M49.1 191.3l1 2.7"/>
<path d="M49.1 193.2l1 1.8M49.1 191.3v1.9M49.1 190.4v.9M49.1 193.2v1.1M49.1 195.3l1 2.5M49.1 195.3v.1M49.1 194.3v1M49.1 181.6h7M49.1 190.4h7M49.1 194.3h.5M50.1 184.4v1.8M50.1 194v1"/>
<path d="M50.1 197.8h5M50.1 184.4h5M50.1 186.2h5M50.1 194h5M50.1 195h5M55.1 184.4v1.8M55.1 194v1M55.1 197.8h.1M55.5 194.3h.6M56.1 195.3l-1 2.5M56.1 182.2l-1 2.2M56.1 185.5l-.5 .4-.5 .3"/>
<path d="M56.1 182.2v3.3M56.1 181.6v.6M56.1 185.5v4.9M56.1 191.3l-1 2.7M56.1 193.2l-1 1.8M56.1 191.3v1.9M56.1 190.4v.9M56.1 193.2v1.1M56.1 194.3v1M56.1 188.3h6.9M63 182.2l1.1 2.2M63 185.5l.5 .4 .6 .3"/>
<path d="M63 182.2v3.3M63 181.6v.6M63 185.5v4.9M63 191.3l1.1 2.7M63 191.3v.6a3.6 3.6 0 0 0 1.1 3.1M63 190.4v.9M63 193.2v1.1M63 195.3l1.1 2.5M63 195.3v.1M63 194.3v1M63 181.6h7.1M63 190.4h7.1"/>
<path d="M63 194.3h.6M64.1 184.4v1.8M64.1 194v1M64.1 197.8h5M64.1 184.4h5M64.1 186.2h5M64.1 194h5M64.1 195h5M69.1 184.4v1.8M69.1 194v1M69.1 197.8h.1M69.5 194.3h.6"/>
<path d="M70.1 195.3l-1 2.5M70.1 182.2l-1 2.2M70.1 185.5l-.5 .4-.5 .3M70.1 182.2v3.3M70.1 181.6v.6M70.1 185.5v4.9M70.1 191.3l-1 2.7M70.1 193.2l-1 1.8M70.1 191.3v1.9M70.1 190.4v.9M70.1 193.2v1.1M70.1 194.3v1"/>
<path d="M176.3 187.4h-104.3v16M266.3 191.4h24"/>
<circle cx="32.6" cy="168.8" r="3.3"/>
<circle cx="99.6" cy="168.8" r="3.2"/>
</g>
<path d="M279 197.3h-9.9" fill="none" stroke="#f00" stroke-width=".21" stroke-dasharray="15.2 1.3 1.3 1.3" stroke-dashoffset="12.2"/>
<path d="M276.5 197.3v2.5M276.5 197.3v-2.5" fill="none" stroke="#808080" stroke-width=".21" stroke-dasharray="15.2 1.3 1.3 1.3"/>
<g fill="none" stroke="#c0c0c0" stroke-width=".21">
<path d="M176.3 179.4h90M194.3 175.4v28M72 199.4h218.3M72 195.4h218.3M82.9 187.4v16M82.9 191.4h183.4M93.7 191.4v12M104.8 191.4v12M115.4 191.4v12M126.6 191.4v12M138 191.4v12M150.2 191.4v12"/>
<path d="M163 191.4v12M176.3 183.4h90M176.3 187.4h90M230.3 183.4v20M241.5 183.4v20M250.3 199.4v4M258.3 199.4v4M281.8 195.4v8"/>
</g>
<path d="M181.8 39.3l3.1-.2-2.8 1.2zM192.5 48.2a.34 .34 0 0 0 .3 .5 .34 .34 0 0 0 .3-.5l-.3 .2 .3-.2-.1-.1zM205.4 62.3l-.1 3-1-.2zM228.4 71.5l-.1 3-1-.2zM252.6 78.2a.33 .33 0 0 0 0 .4 .33 .33 0 0 0 .5 0 .33 .33 0 0 0-.1-.5l-.2 .3 .2-.3-.2-.1zM116.8 168.8l.7 4h-1.5zM15.3 168.8l.8 4h-1.5z" fill="#000"/>
<g font-size="5.5">
<text x="48.5" y="127.7">SECTION B-B</text>
<text x="51" y="132.9">SCALE 1 : 1</text>
<text x="16.8" y="174.6">B</text>
<text x="118.2" y="174.6">B</text>
</g>
<text font-size="4.4" fill="#00f" x="284.2" y="198.7">A4</text>
<g font-size="4.2">
<text x="8.7" y="17.3">MONTAJ</text>
<text x="13.4" y="21.5">NO</text>
<text x="29" y="19.4">PARÇA KODU</text>
<text x="77.9" y="19.4">TANIM</text>
<text x="112.7" y="19.4">ADET</text>
<text x="15.1" y="27.9">1</text>
<text x="26" y="27.9">80320610005</text>
<text x="56.4" y="27.9">ZİN ÖN GERGİ MİLİ</text>
<text x="116.5" y="27.9">1</text>
<text x="15.1" y="35.3">2</text>
<text x="26" y="35.3">80321004600</text>
<text x="56.4" y="35.3">ÖN KÜÇÜK PİNYON DİŞLİ</text>
<text x="116.5" y="35.3">1</text>
<text x="15.1" y="42.8">3</text>
<text x="26" y="42.8">60204610654</text>
<text x="26" y="48">TD2_Ø15 Mil</text>
<text x="56.4" y="42.8">NUTR 15 RULMAN</text>
<text x="116.5" y="42.8">1</text>
<text x="15.1" y="50.1">4</text>
<text x="26" y="52.2">segmanı</text>
<text x="116.5" y="50.1">1</text>
<text x="15.1" y="57.9">5</text>
<text x="26" y="57.9">! 35 delik segmanı</text>
<text x="116.5" y="57.9">1</text>
</g>
<g font-size="4.1">
<text x="163.7" y="45.3">4</text>
<text x="163.7" y="67.2">3</text>
<text x="196.6" y="100.9">2</text>
<text x="221.7" y="100.9">5</text>
<text x="237.2" y="100.9">1</text>
</g>
<g font-size="3.6">
<text x="73.5" y="190.7">Tolerans</text>
<text x="75.1" y="194.1">Sınıfı</text>
</g>
<g font-size="3.4">
<text x="84.4" y="198">±0.05</text>
<text x="85" y="194.4">0.5-3</text>
<text x="96" y="197.8">±0.05</text>
<text x="96.5" y="194.2">&gt;3-6</text>
<text x="107" y="197.8">±0.1</text>
<text x="107.5" y="194.5">&gt;6-30</text>
<text x="117.4" y="194.5">&gt;30-120</text>
<text x="117.4" y="197.9">±0.15</text>
<text x="128" y="194.5">&gt;120-400</text>
<text x="129.1" y="197.8">±0.2</text>
<text x="139.5" y="194.5">&gt;400-1000&gt;1000-2000&gt;2000-4000</text>
<text x="140.9" y="197.8">±0.3</text>
<text x="153.1" y="197.8">±0.5</text>
<text x="167.1" y="197.7">±0.8</text>
<text x="85" y="202.3">±0.1</text>
<text x="96.2" y="202.3">±0.1</text>
<text x="107" y="202.3">±0.2</text>
<text x="117.4" y="202.4">±0.3</text>
<text x="129.2" y="202.3">±0.5</text>
<text x="141" y="202.3">±0.8</text>
<text x="153.2" y="202.3">±1.2</text>
<text x="167.1" y="202.2">±2.0</text>
</g>
<g font-size="3.2">
<text x="194.6" y="178.2">80320600900</text>
<text x="194.6" y="182.4">ZİN ÖN GERGİ MİLİ MONTAJI</text>
<text x="195.3" y="190.2">/</text>
<text x="242" y="190.2">384.35</text>
<text x="242.4" y="186.2">--</text>
<text x="195.3" y="194.3">/ HRC</text>
<text x="73.3" y="198.1">F(Hassas)</text>
<text x="74.7" y="202.2">M(orta)</text>
</g>
<text font-size="3.1" x="110.3" y="190.1">Belirtilmemiş Toleranslar(DIN 7168 m T) göredir.</text>
<text font-size="2.8" x="194.6" y="186.2">Material &lt;not specified&gt;</text>
<g font-size="2.8" fill="#0000e8">
<text x="8.9" y="193.8">Gereksinimler:</text>
<text x="8.9" y="196.6">1.Tüm kenarlar çapaksız ve keskin olmalıdır;</text>
<text x="8.9" y="199.5">2.Belirtilmemiş pah C0.2-C0.8,dir. ve radyüs R0.2-R0.8dir.</text>
<text x="8.9" y="202.3">3.Belirtilmemiş toleranslar (DIN 7168 ) M sınıfına göredir.</text>
</g>
<g font-size="2.6" fill="#00f">
<text x="272.3" y="194.3">Genel Tolerans</text>
<text x="176.9" y="202.3">SON KAYIT:</text>
<text x="267.3" y="202.4">DIN 7168 m T</text>
</g>
<text font-size="2.6" x="284" y="202">1:5</text>
<g font-size="2.5" fill="#00f">
<text x="177" y="178.2">Parça Kodu:</text>
<text x="177" y="182.4">Parça Adı:</text>
<text x="176.9" y="186.2">Hammadde Adı:</text>
<text x="177" y="189.7">Kaplama Şekli:</text>
<text x="230.5" y="190.2">Ağırlık:</text>
<text x="230.5" y="186.2">Sip. Ölçüsü</text>
<text x="176.9" y="193.9">Isıl İşlem:</text>
<text x="177" y="197.8">Çizen:</text>
<text x="230.4" y="197.8">Onay:</text>
<text x="230.6" y="194.3">Ü. Kodu:</text>
<text x="230.9" y="202.1">Vers. :</text>
<text x="250.7" y="202.4">Ü.Adet:</text>
</g>
<text font-size="2.5" x="6.1" y="205.5">F:\My Backups\server yedek\ARSIV_ARGE\MAK\CAD2\4\87-D6_AMERIKA\5709\</text>
<text font-size="2.2" x="194.8" y="202.1">15 Nisan 2021 Perşembe 17:47:19</text>
</svg>
